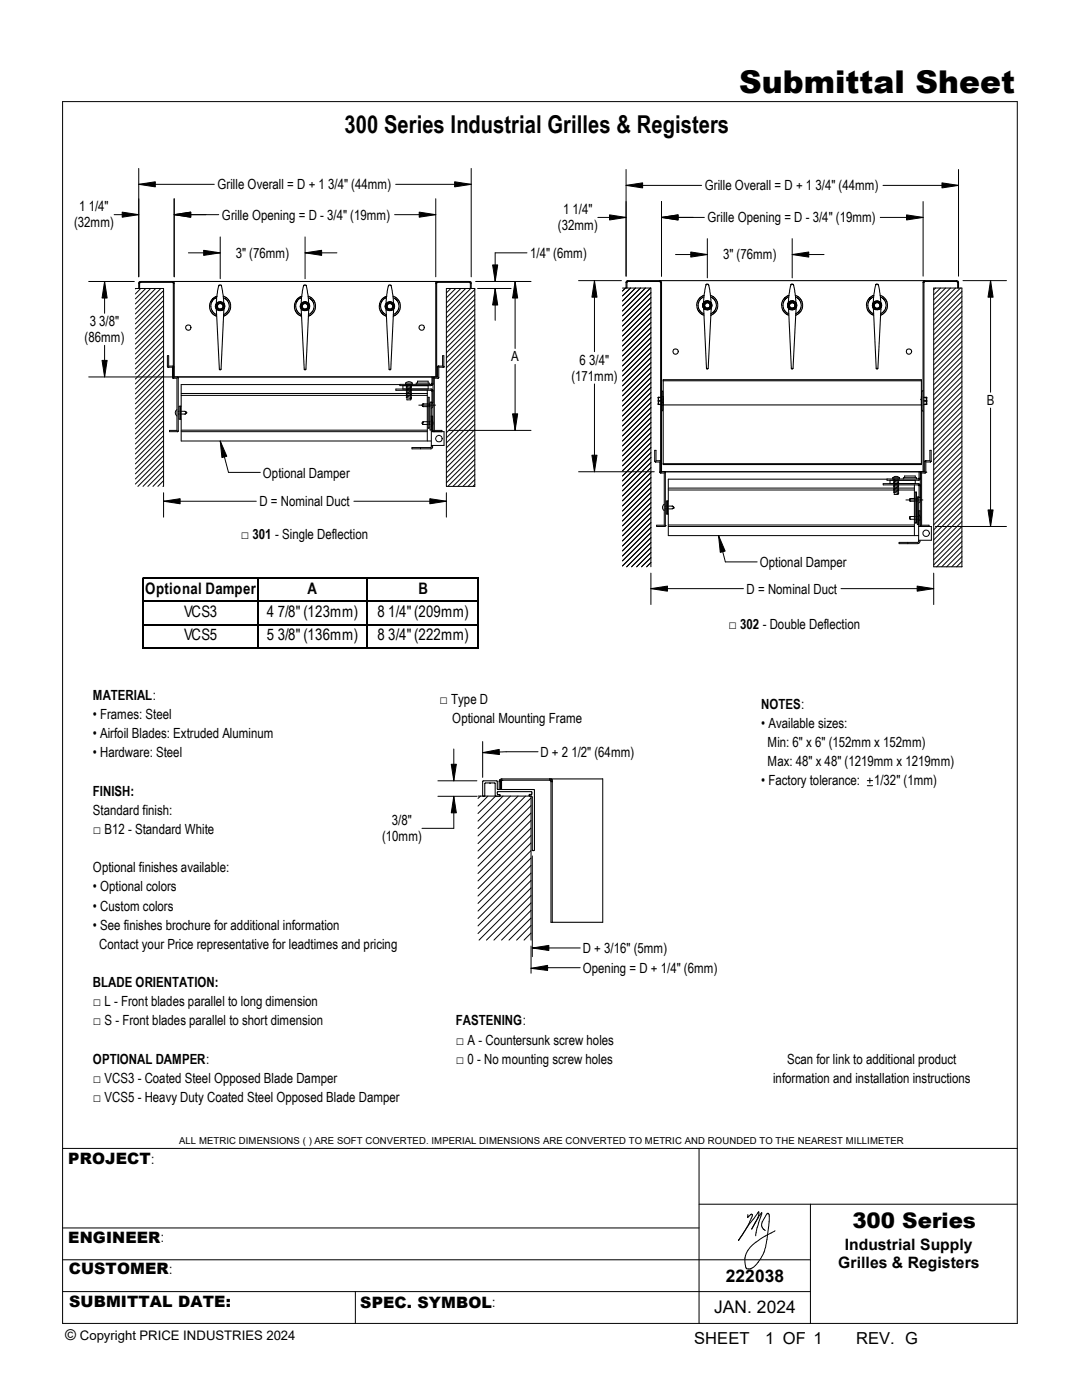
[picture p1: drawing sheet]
<svg xmlns="http://www.w3.org/2000/svg" width="216mm" height="279mm" viewBox="0 0 216 279" stroke-linecap="round" stroke-linejoin="round" font-family="sans-serif">
<g fill="none" stroke="#000" stroke-width=".2">
<path d="M12.5 20.3h190.5v243.8h-190.5zM27.7 36.8l3.3-.5v1zM27.7 36.8h15.1M27.7 33.6v21.6M34.8 39.7v15.5M79 36.8h15M87 39.7v15.5M90.7 36.3l3.3 .5-3.3 .5zM94 33.6v21.6M124.9 37l3.3-.5v1zM124.9 33.8v21.3M124.9 37h15.1"/>
<path d="M176.2 37h15.1M188 36.5l3.3 .5-3.3 .5zM191.3 33.8v21.3M17.7 56.2h9.1M20.9 56.2l.5 3.3h-1zM20.9 56.2v6.3M22.8 42.8h4.9M24.4 42.3l3.3 .5-3.3 .5zM27 57.6h5.6v39.5M27.1 57.6l-.1 .1M28.1 57.6l-1.1 1.1M29.1 57.6l-2.1 2"/>
<path d="M30.1 57.6l-3.1 3.1M31.1 57.6l-4.1 4.1M32.1 57.6l-5.1 5.1M32.6 58l-5.6 5.7M32.6 59l-5.6 5.6M32.6 60l-5.6 5.7M34.8 42.8l3.3-.5v1zM34.8 42.8h8.8M37.6 50.5h6.3M40.6 50l3.3 .5-3.3 .5zM43.9 47.3v8.3M60.9 50.5l3.3-.5v1z"/>
<path d="M60.9 47.3v8.3M60.9 50.5h6.3M78.7 42.8h8.3M83.7 42.3l3.3 .5-3.3 .5zM89.1 57.6h5.6v39.5h-5.6zM90 57.6l-.9 .9M90.9 57.6l-1.8 1.8M91.9 57.6l-2.8 2.9M92.9 57.6l-3.8 3.8M93.9 57.6l-4.8 4.8M94.7 57.8l-5.6 5.6M94.7 58.8l-5.6 5.6"/>
<path d="M94.7 59.8l-5.6 5.6M95 56.2h11M95.3 57.6h6.7M98.3 52.9h1l-.5 3.3zM98.8 57.6l.5 3.3h-1zM98.8 57.6v6.3M102.8 56.2l.5 3.3h-1zM102.8 56.2v13.4M105.2 50.5h-6.4v5.7M115.4 56h8.6M118.6 56l.5 3.3h-1zM118.6 56v14.2"/>
<path d="M119.3 43.4h5.6M121.6 42.9l3.3 .5-3.3 .5zM124.2 57.5h5.7v55.6M124.8 57.5l-.6 .6M125.8 57.5l-1.6 1.6M126.8 57.5l-2.6 2.6M127.8 57.5l-3.6 3.5M128.8 57.5l-4.6 4.6M129.8 57.5l-5.6 5.5M129.9 58.4l-5.7 5.7M129.9 59.4l-5.7 5.7M132 43.4l3.3-.5v1z"/>
<path d="M132 40.2v14.9M132 43.4h8.5M134.8 50.8h6.3M137.8 50.3l3.3 .5-3.3 .5zM141.1 47.6v7.9M158.1 50.8l3.3-.5v1zM158.1 47.6v7.9M158.1 50.8h6.3M175.6 43.4h8.6M180.9 42.9l3.3 .5-3.3 .5zM184.2 40.2v14.9M186.3 57.5h5.6v55.6h-5.6z"/>
<path d="M186.7 57.5l-.4 .3M187.7 57.5l-1.4 1.3M188.7 57.5l-2.4 2.3M189.7 57.5l-3.4 3.3M190.7 57.5l-4.4 4.3M191.6 57.5l-5.3 5.3M191.9 58.2l-5.6 5.6M191.9 59.2l-5.6 5.6M192.2 56h8.6M197.7 56l.5 3.3h-1.1zM197.7 56v22.3M17.7 75.2h16.6"/>
<path d="M20.4 71.9h1l-.5 3.3zM20.9 68.9v6.3M32.6 61l-5.6 5.6M32.6 62l-5.6 5.6M32.6 63l-5.6 5.7M32.6 64l-5.6 5.6M32.6 65l-5.6 5.7M32.6 66l-5.6 5.6M32.6 67l-5.6 5.6M32.6 68l-5.6 5.6M32.6 69l-5.6 5.6M32.6 70l-5.6 5.6"/>
<path d="M32.6 71l-5.6 5.6M32.6 72l-5.6 5.6M32.6 73l-5.6 5.6M32.6 74l-5.6 5.6M32.6 75l-5.6 5.6M32.6 76l-5.6 5.6M32.6 77l-5.6 5.6M32.6 78l-5.6 5.6M32.6 79l-5.6 5.6M32.6 80l-5.6 5.6M33.4 73.1v-2.1h.3v2.1h.9M33.4 73.1v.1"/>
<path d="M33.4 73.2h.1M33.5 73.2v.1M33.5 73.3h.1M34.5 75.4h.1M34.6 73.2l.1 2h.6l.3 .2-.1 10.7h-1.7v-.2h1.5v-10.4l-.8-.1-.1-2.1h-.9M34.6 73.1v.1M35.6 75.2h50.8v10.7l.1 .2M36.2 78.9h49.1M36.2 78.5h49.1M79.8 76.8h-43.6v11.2h49.9M80.4 77v.6M80.9 76.5a.87 .87 0 0 1 1.4 0"/>
<path d="M80.9 76.5h1.4M80.9 76.5v.2M81.2 77.9h-.1l1 .3h-.1M81.2 77.7h-.1l1 .2h-.1M81.2 77.4h-.1l1 .3h-.1M81.2 79h-.1l1 .3h-.1M81.2 78.8h-.1l1 .2h-.1M81.2 78.5h-.1l1 .3h-.1M81.2 78.2h-.1l1 .3h-.1M81.2 79.3h-.1l1 .3h-.1M81.2 77.1h-.1l1 .3h-.1M81.2 76.8h-.1l1 .3h-.1"/>
<path d="M81.2 76.7v3.1h.8v-3.1M82.3 76.5v.2M83.1 76.7v-.2h2.5v.2M83.3 76.5v-.4h2.1v.4M85.3 77.9v10.1M85.4 77v.6M85.4 79.3h.2v6.1h-.2zM86 77.9h.1M86 77.9h-7v-.3h7.1l.3 .3M86 77.9l.1 .1M86.1 78h.1M86.1 78l.1 2.4h.2"/>
<path d="M86.2 75.2v1.3l-.2 .2h-6.2v.3h6.2l.4-.3M86.5 75.3h.1M87.4 73.1h.1M87.4 73.1h.9v-2.1h.3v2.2l-1.1 .1v2.1v.1h-.8v10.4h1.5v.2M87.4 73.1l-.1 .1v2h-.6l-.3 .3M88.5 73.2h.1M94.7 60.8l-5.6 5.6M94.7 61.8l-5.6 5.6M94.7 62.8l-5.6 5.6M94.7 63.8l-5.6 5.6M94.7 64.8l-5.6 5.6M94.7 65.8l-5.6 5.6"/>
<path d="M94.7 66.8l-5.6 5.6M94.7 67.8l-5.6 5.6M94.7 68.7l-5.6 5.7M94.7 69.8l-5.6 5.6M94.7 70.7l-5.6 5.7M94.7 71.8l-5.6 5.6M94.7 72.8l-5.6 5.6M94.7 73.7l-5.6 5.7M94.7 74.8l-5.6 5.6M94.7 75.7l-5.6 5.7M94.7 76.8l-5.6 5.6M94.7 77.7l-5.6 5.7"/>
<path d="M94.7 78.7l-5.6 5.7M94.7 79.8l-5.6 5.6M102.8 72.7v13.2M118.6 76.6v17.5M129.9 60.4l-5.7 5.6M129.9 61.4l-5.7 5.7M129.9 62.4l-5.7 5.6M129.9 63.4l-5.7 5.6M129.9 64.4l-5.7 5.6M129.9 65.4l-5.7 5.6M129.9 66.4l-5.7 5.6M129.9 67.4l-5.7 5.6"/>
<path d="M129.9 68.4l-5.7 5.6M129.9 69.4l-5.7 5.6M129.9 70.4l-5.7 5.6M129.9 71.4l-5.7 5.6M129.9 72.4l-5.7 5.6M129.9 73.4l-5.7 5.6M129.9 74.4l-5.7 5.6M129.9 75.4l-5.7 5.6M129.9 76.4l-5.7 5.6M129.9 77.3l-5.7 5.7M129.9 78.4l-5.7 5.6M129.9 79.4l-5.7 5.6"/>
<path d="M191.9 60.2l-5.6 5.6M191.9 61.2l-5.6 5.6M191.9 62.2l-5.6 5.6M191.9 63.2l-5.6 5.6M191.9 64.2l-5.6 5.6M191.9 65.2l-5.6 5.6M191.9 66.2l-5.6 5.6M191.9 67.1l-5.6 5.7M191.9 68.2l-5.6 5.6M191.9 69.2l-5.6 5.6M191.9 70.1l-5.6 5.7M191.9 71.2l-5.6 5.6"/>
<path d="M191.9 72.1l-5.6 5.7M191.9 73.2l-5.6 5.6M191.9 74.1l-5.6 5.7M191.9 75.1l-5.6 5.7M191.9 76.2l-5.6 5.6M191.9 77.1l-5.6 5.7M191.9 78.1l-5.6 5.7M191.9 79.1l-5.6 5.7M32.6 98.3v4.9M32.6 80.9l-5.6 5.7M32.6 82l-5.6 5.6M32.6 83l-5.6 5.6"/>
<path d="M32.6 83.9l-5.6 5.7M32.6 85l-5.6 5.6M32.6 85.9l-5.6 5.7M32.6 87l-5.6 5.6M32.6 87.9l-5.6 5.7M32.6 88.9l-5.6 5.7M32.6 90l-5.6 5.6M32.6 90.9l-5.6 5.7M32.6 91.9l-5.1 5.2M32.6 92.9l-4.1 4.2M32.6 93.9l-3.1 3.2M32.6 94.9l-2.1 2.2"/>
<path d="M32.6 95.9l-1.1 1.2M32.6 96.9l-.1 .2M35.3 81.7a.76 .76 0 0 0 0 1.3M35.6 82.6h.1M35.6 82.1h.1M36 82.1h.9l.2 .1v.3l-.1 .1h-1M36 81.1v2.6M36.2 81.1h-.5v2.6h.5M36.2 85.9h49.1M36.2 86.1h49.1M37.1 82.4h.1M43.9 88l1.4 3.1-1 .2z"/>
<path d="M43.9 88l1.7 6.3h6.3M83.6 80.9h3.3M83.9 89.3v.3M84.2 84.5h.1M84.2 80.9h.1M84.3 84.3h.1M84.4 80.6h.1M85.4 84.2h-.9l-.3 .2 .2 .3h1M85.4 80.6h-1l-.2 .2 .3 .4h.9M85.6 84.7h.2M85.6 84.2h.2M85.6 80.6h.2"/>
<path d="M85.6 81.2h.2M85.8 99.5l3.3 .5-3.3 .5zM86.1 83.8a.76 .76 0 0 1 0 1.3M86.1 80.2a.76 .76 0 0 1 0 1.3M86.1 85.8h-.3v-5.5h.3v9h-3.9v.3h3.7a.46 .46 0 0 0 .4-.7M86.1 86.1h2.5v2.8h-2.5M86.1 83.1h.2v3M86.5 86.1h.1M89.1 98.3v4.9M89.5 85.9h16.5M94.7 80.7l-5.6 5.7M94.7 81.7l-5.6 5.7"/>
<path d="M94.7 82.7l-5.6 5.7M94.7 83.7l-5.6 5.7M94.7 84.7l-5.6 5.7M94.7 85.7l-5.6 5.7M94.7 86.7l-5.6 5.7M94.7 87.7l-5.6 5.6M94.7 88.7l-5.6 5.7M94.7 89.7l-5.6 5.7M94.7 90.7l-5.6 5.7M94.7 91.7l-5.3 5.4M94.7 92.7l-4.3 4.4M94.7 93.7l-3.3 3.4"/>
<path d="M94.7 94.7l-2.3 2.4M94.7 95.7l-1.3 1.4M94.7 96.7l-.3 .4M102.3 82.6h1l-.5 3.3zM115.4 94.1h15.2M118.1 90.8h1l-.5 3.3zM129.9 80.3l-5.7 5.7M129.9 81.4l-5.7 5.6M129.9 82.3l-5.7 5.7M129.9 83.4l-5.7 5.6M129.9 84.3l-5.7 5.7M129.9 85.3l-5.7 5.7"/>
<path d="M129.9 86.4l-5.7 5.6M129.9 87.3l-5.7 5.7M129.9 88.3l-5.7 5.7M129.9 89.3l-5.7 5.7M129.9 90.3l-5.7 5.7M129.9 91.3l-5.7 5.7M129.9 92.3l-5.7 5.7M129.9 93.3l-5.7 5.7M129.9 94.3l-5.7 5.6M129.9 95.3l-5.7 5.7M129.9 96.3l-5.7 5.7M129.9 97.3l-5.7 5.7"/>
<path d="M129.9 98.3l-5.7 5.7M129.9 99.3l-5.7 5.6M130.6 92.1v-2.2h.3v2h.9l.1 .2v2l.8 .1M130.7 92.1h.1M130.7 92.2h.1M130.7 92.2h1v2M131.7 94.2h.1M131.7 94.2v.2h.8v10.4h-1.5v.3l1.7-.1M131.8 94.4h.1M132.7 94.2h.1M132.7 94.2v10.8M132.8 94.1h50.8v10.8"/>
<path d="M133.2 100v2.6M133.3 100h-.3v2.6h.3M133.3 97.8h49.2M133.3 97.4h49.2M177 95.6h-43.7v11.3h50M177.6 95.8v.7M178.1 95.3a1.03 1.03 0 0 1 1.4 0M178.1 95.3h1.4M178.1 95.3v.3M178.3 97.4l1 .3h-.1M178.4 98.2h-.1l1 .3h-.1M178.4 98h-.1l1 .2h-.1"/>
<path d="M178.4 96.6h-.1l1 .3h-.1M178.4 96.3h-.1l1 .3h-.1M178.4 95.8h-.1l1 .2h-.1M178.4 97.7h-.1l1 .3h-.1M178.4 97.1h-.1l1 .3M178.4 96.9h-.1l1 .2h-.1M178.4 96h-.1l1 .3h-.1M178.4 95.6v3.1h.8v-3.1M179.5 95.3v.3M180.3 95.6v-.3h2.6v.3M180.5 95.3v-.3h2.1v.3M180.8 99.8h3.3"/>
<path d="M181.5 99.8h.1M181.5 99.6h.1M181.5 99.9h.1M181.6 100h.1M181.6 99.5l-.1 .4 .2 .1h.9M181.6 99.5h.1M182.5 96.8v10.1M182.6 99.5h-.9M182.6 95.8v.7M182.6 98.2h.3v6.2h-.3zM182.9 99.5h.1M183.3 96.8h.1"/>
<path d="M183.3 95.5h.1M183.3 99.1a.76 .76 0 0 1 0 1.3M183.3 95.5l-6.3 .1v.2h6.3l.3-.3M183.4 96.9h.1M183.4 94.1l-.1 1.4M183.4 96.9v2.4h.2M183.6 96.9l-.4-.4h-7v.3h7l.2 .1M183.7 94.2h.1M184.5 92.1h.1M184.5 92.1l.2-.2h.8v-2h.3v2.2l-.1 .1h-1v2.2h-.8v10.4h1.5v.3M184.5 92.1v2h-.7l-.2 .2M184.6 92h.1"/>
<path d="M184.6 94.4h.1M184.7 94.2h.1M184.7 94.3h.1M191.9 80.1l-5.6 5.7M191.9 81.1l-5.6 5.7M191.9 82.1l-5.6 5.7M191.9 83.1l-5.6 5.7M191.9 84.1l-5.6 5.6M191.9 85.1l-5.6 5.7M191.9 86.1l-5.6 5.7M191.9 87.1l-5.6 5.7M191.9 88.1l-5.6 5.7"/>
<path d="M191.9 89.1l-5.6 5.6M191.9 90.1l-5.6 5.7M191.9 91.1l-5.6 5.6M191.9 92.1l-5.6 5.6M191.9 93.1l-5.6 5.7M191.9 94.1l-5.6 5.6M191.9 95.1l-5.6 5.7M191.9 96.1l-5.6 5.6M191.9 97.1l-5.6 5.6M191.9 98.1l-5.6 5.6M191.9 99.1l-5.6 5.6M197.7 81.4v23.7"/>
<path d="M28.4 115.3v14.1M28.6 115.3h67M28.6 119.9h67M32.6 100l3.3-.5v1zM32.6 100h18.5M51.3 115.5v13.9M70.6 100h18.5M73.2 115.5v13.9M95.3 115.5v13.9M129.9 117.5l3.3-.5v1zM129.9 114.4v6.3M129.9 100.3l-5.7 5.7"/>
<path d="M129.9 101.3l-5.7 5.6M129.9 102.3l-5.7 5.7M129.9 103.3l-5.7 5.7M129.9 104.3l-5.7 5.6M129.9 105.3l-5.7 5.7M129.9 106.3l-5.7 5.6M129.9 107.3l-5.7 5.6M129.9 108.3l-4.8 4.8M129.9 109.3l-3.9 3.8M129.9 110.3l-2.9 2.8M129.9 111.3l-1.9 1.8M129.9 112.3l-.9 .8"/>
<path d="M129.9 117.5h18.4M132.5 100.6a.76 .76 0 0 0 0 1.3M132.7 105h.1M132.8 104.9h.1M132.8 101.6h.2M132.8 101h.2M133.2 101h1l.2 .2v.2l-.3 .2h-.9M133.3 104.8h49.2M133.3 105.1h49.2M134.2 101h.1M134.3 101.4h.1M134.3 101.1h.1"/>
<path d="M134.4 101.3h.1M143.4 106.9l1.3 3.1-1 .2zM143.4 106.9l1.3 5.2h6.4M167.8 117.5h18.5M181.1 108.2v.3M181.5 103.3h.1M181.5 103.2h.1M181.6 103.1h.1M181.6 103.6h1M181.7 103.6h.1M182.6 103.1h-.9l-.2 .2 .1 .3M182.9 100h.1"/>
<path d="M182.9 103.6h.1M182.9 103.1h.1M183 117l3.3 .5-3.3 .5zM183.3 102.7a.76 .76 0 0 1 0 1.3M183.3 104.7h-.3v-5.5h.3v8.9l-.1 .1h-3.8v.3h3.7l.3-.1 .2-.6M183.3 101.9h.3v3.2M183.3 105.1h2.5v2.7h-2.5M183.6 104.9h.1M183.6 104.9l.2 .2M183.7 104.9v.1M183.7 105h.1M183.8 105h.1"/>
<path d="M186.3 114.4v6.3M186.6 105.1h14.2M191.9 100.1l-5.6 5.6M191.9 101.1l-5.6 5.6M191.9 102.1l-5.6 5.6M191.9 103.1l-5.6 5.6M191.9 104.1l-5.6 5.6M191.9 105.1l-5.6 5.6M191.9 106.1l-5.6 5.6M191.9 107.1l-5.6 5.6M191.9 108.1l-5 5M191.9 109.1l-4 4"/>
<path d="M191.9 110.1l-3 3M191.9 111.1l-2 2M191.9 112.1l-1 1M191.9 113.1h.1M197.1 101.8h1.1l-.5 3.3zM28.6 124.5h67M28.6 129.2h67M87.4 155.8h7.8M87.4 158.9h7.8M90 152.5h1.1l-.5 3.3zM90.6 158.9l.5 3.3h-1.1zM90.6 158.9v6.4h-6.4"/>
<path d="M90.6 149.5v6.3M95.4 158.9h10.6v28.7M95.9 158.9l-.5 .4M96.3 150.2l3.3-.6 .1 1zM96.3 148v7.2M97.4 158.9l-2 2M98.9 158.9l-3.5 3.4M100.4 158.9l-5 5M101.9 158.9l-6.5 6.5M103.4 158.9l-8 7.9M104.9 158.9l-9.5 9.5M106 159.3l-10.6 10.5"/>
<path d="M107.4 150l-11.1 .2M120.3 155.4v28.7M173.1 156.8h1M173.1 155.8h1M173.6 155.3v1M106 160.8l-10.6 10.5M106 162.3l-10.6 10.5M106 163.7l-10.6 10.6M106 165.3l-10.6 10.5M106 166.8l-10.6 10.5M106 168.2l-10.6 10.6M106 169.8l-10.6 10.5"/>
<path d="M106 171.2l-10.6 10.6M106 172.7l-10.6 10.6M106 174.2l-10.6 10.6M106 175.7l-10.6 10.6M106 177.2l-10.4 10.4M106 178.7l-8.9 8.9M106.2 170.8v20.1M106 193.3l3.3-.6v1zM106 188.8v5.4M106 180.2l-7.4 7.4M106 181.7l-5.9 5.9M106 183.2l-4.4 4.4"/>
<path d="M106 184.7l-2.9 2.9M106 186.2l-1.4 1.4M106.2 189.2l3.3-.5v1zM106.2 189.2h9.6M115.8 193.1l-9.8 .2M12.5 229.2h190.5M139.5 229.2v34.9M12.5 257.8h149.2M12.5 251.4h149.2M12.5 245.1h127M70.9 257.8v6.3M139.5 240.3h63.5"/>
<path d="M149.2 242.4v.6l.2-.2a.56 .56 0 0 1 .7-.4l-.1 .6a19.6 19.6 0 0 1-2.6 4.5l1.7-2.6 2.3-3-.1 1.1-1.3 2.3 1.3-2.4 .7-.9-1 3.3-.2 1.3M152.7 245.6l-.6-.7-.1-.7 .8-1.6a.4 .4 0 0 1 .6-.4l.1 .2v1.2l-.5 3.8a8 8 0 0 1-2.9 5.7l-.5 .1h-.6l-.3-1v-1.5l.8-1.5a15.3 15.3 0 0 1 5.1-3.6M161.7 240.3v23.8"/>
<circle cx="87.6" cy="87.6" r=".65"/>
<circle cx="184.8" cy="106.4" r=".65"/>
</g>
<g fill="none" stroke="#000" stroke-width=".21">
<path d="M27.7 56.5h.2M27.7 56.5v1.1h.2v-1.1M27.8 56.3l-.1 .2M27.8 56.3l.1 .1M27.9 56.4v.1M28.1 56.3l-.2 .1M28.1 56.2l-.3 .1M28.1 56.3h6.3M28.1 56.2h65.6M28.1 56.2v.1M34.4 56.3l.1 .1M34.5 56.4l.1 .1"/>
<path d="M34.6 56.5h.2M34.6 56.5v18.7h52.5v-18.7M34.7 56.3l-.3-.1v.1M34.7 56.3l.1 .2M34.7 56.3l-.2 .1M34.8 56.5v18.7M43.2 59.4l-.6 .4-.5 .9v.6l.2 .7 .5 .6 .4 .2M43.3 59.1l-.3 .1-.7 .6-.5 1.1v.6l.3 .7 .5 .6 .6 .3M44.2 57.1l-.2-.2-.4 .1-.4 2.4v1.3M44.2 57.1l.5 3.6M44.6 59.1l.9 .5 .5 1.2v.8l-.3 .6-.3 .5-.8 .4M44.6 59.4l.8 .6 .4 1-.3 1.1-.9 .7"/>
<path d="M60.2 59.4l-.7 .4-.5 .9v.6l.2 .7 .5 .6 .5 .2M60.2 59.1l-.3 .1-.7 .6-.4 1.1v.6l.2 .7 .5 .6 .7 .3M61.1 57.1l-.2-.2-.3 .1-.4 2.4-.1 1.3M61.1 57.1l.5 3.6M61.5 59.1l.9 .5 .5 1.2v.8l-.2 .6-.4 .5-.7 .4M61.6 59.4l.7 .6 .4 1-.3 1.1-.8 .7M77.1 59.4l-.6 .4-.6 .9v.6l.3 .7 .4 .6 .5 .2M77.2 59.1l-.4 .1-.6 .6-.5 1.1v.6l.2 .7 .6 .6 .6 .3M78.1 57.1l-.2-.2-.4 .1-.4 2.4-.1 1.3M78.1 57.1l.4 3.6M78.4 59.1l.9 .5 .6 1.2-.1 .8-.2 .6-.4 .5-.7 .4M78.5 59.4l.7 .6 .4 1-.3 1.1-.8 .7"/>
<path d="M87 56.5h.1M87 56.5v18.7M87.1 56.3l.2-.1v.1M87.1 56.3l-.1 .2M87.1 56.3l.1 .1M87.2 56.4l-.1 .1M87.3 56.3l-.1 .1M87.3 56.3h6.4M93.7 56.3l.1 .1M93.7 56.2l.2 .1M93.7 56.2v.1M93.8 56.4l.1 .1"/>
<path d="M93.9 56.5h.1M93.9 56.5v1.1h.1v-1.1M93.9 56.3l.1 .2M93.9 56.3l-.1 .1M124.9 56.4h.2M124.9 56.4v1h.2v-1M125 56.1l-.1 .3M125 56.1l.1 .2M125.1 56.3v.1M125.3 56.2l-.2 .1M125.3 56l-.3 .1M125.3 56v.2"/>
<path d="M125.3 56h65.6M125.3 56.2h6.3M131.6 56.2l.1 .1M131.7 56.3l.1 .1M131.8 56.4h.2M131.8 56.4v37.7h52.6v-37.7M131.9 56.1l-.3-.1v.2M131.9 56.1l.1 .3M131.9 56.1l-.2 .2M132 56.4v37.7M140.5 59.3l-.8 .5-.3 .6-.1 .6M140.5 59l-.7 .3-.4 .5-.4 1.2"/>
<path d="M140.8 56.9l.4-.2 .2 .2M140.9 56.9l-.4 1.9-.1 1.7M141.4 56.9l.3 1.7 .2 1.9M141.8 58.9l.9 .6 .5 1.1v.9l-.3 .6-.3 .4-.8 .4M141.8 59.3l.8 .5 .4 1-.3 1.1-.9 .7M157.4 59.3l-.8 .5-.3 .6v.6M157.4 59l-.7 .3-.4 .5-.3 1.2M157.8 56.9l.3-.2 .3 .2M157.8 56.9l-.4 1.9-.1 1.7M158.3 56.9l.3 1.1 .2 2.5M158.7 58.9l.9 .6 .5 1.1v.9l-.2 .6-.4 .4-.8 .4M158.7 59.3l.8 .5 .4 1-.3 1.1-.9 .7"/>
<path d="M174.3 59.3l-.8 .5-.3 .6v.6M174.4 59l-.7 .3-.5 .5-.3 1.2M174.7 56.9l.3-.2 .3 .2M174.8 56.9l-.4 1.9-.2 1.7M175.3 56.9l.3 1.7 .2 1.9M175.6 58.9l.9 .6 .6 1.1-.1 .9-.2 .6-.4 .4-.7 .4M175.7 59.3l.7 .5 .4 1-.3 1.1-.8 .7M184.2 56.4h.2M184.2 56.4v37.7M184.3 56.1l.2-.1v.2M184.3 56.1l-.1 .3M184.3 56.1l.1 .2"/>
<path d="M184.4 56.3v.1M184.5 56.2l-.1 .1M184.5 56.2h6.4M190.9 56.2l.1 .1M190.9 56l.2 .1M190.9 56v.2M191 56.3l.1 .1M191.1 56.4h.2M191.1 56.4v1h.2v-1M191.1 56.1l.2 .3M191.1 56.1l-.1 .2M43.1 61.1h.1"/>
<path d="M43.1 61.1v.1M43.1 61.2l.1 .1M43.2 60.6h-.1a.89 .89 0 0 0 .1 1.1M43.2 61.1l-.1 .1M43.2 61.6l.6 12.1 .1 .1 .2-.1 .6-12.1M43.2 61.1l.1 .2M43.2 61h.1M43.2 61.3l.2 .4M43.2 61l-.1 .1M43.3 61.3l.2 .3M43.3 61.3h-.1M43.3 61v.3"/>
<path d="M43.3 61l-.1 .1M43.4 60.6l-.2 .4M43.4 60.6h.1M43.4 61.7l.1 .1M43.5 60.6l-.2 .4M43.5 61.6l-.1 .1M43.5 61.6l.2 .2M43.5 61.6l.1 .2M43.5 60.5h.1M43.5 61.8h.1M43.5 60.5l-.1 .1M43.6 61.8h-.1"/>
<path d="M43.6 60.4v.1M43.6 60.4l-.1 .1M43.6 61.8h.1M43.6 60.5l-.1 .1M43.6 60.4h.1M43.6 60.5h.1M43.7 60.4v.1M43.7 61.8h.1M43.7 60.4h.5M43.7 60.5h.5M43.7 61.8h.5M43.7 60.5l-.2 .1"/>
<path d="M43.9 60.3l.5 .1 .3 .7-.1 .5-.7 .3-.4-.1-.4-.7 .1-.4 .3-.3 .4-.1M43.9 60.2l-.5 .2-.4 .7 .2 .5 .7 .4 .5-.2 .4-.7-.2-.6-.7-.3M44.2 61.8h.1M44.2 60.4v.1M44.2 60.5l.2 .1M44.2 60.4h.1M44.2 60.5h.1M44.3 61.8h.1M44.3 60.5l.1 .1M44.3 60.4v.1M44.3 60.4l.1 .1M44.4 61.6v.1"/>
<path d="M44.4 61.8h-.1M44.4 60.5h-.1M44.4 60.6l.2 .4M44.4 61.6l-.2 .2M44.4 61.6l-.1 .2M44.4 60.5v.1M44.4 60.6h.1M44.4 60.6l.3 .4M44.4 61.7v.1M44.6 61v.3M44.6 61.3l-.3 .3M44.6 61.3h.1"/>
<path d="M44.6 61l.1 .1M44.7 61.3l-.3 .4M44.7 61h-.1M44.7 61.1v.1M44.7 61.1l-.1 .2M44.7 61v.1M44.7 60.6l.2 .6-.2 .5M44.7 61.1h.1M44.7 61.2v.1M60.1 61.1v.1M60.1 61.1h.1M60.1 61.2l.1 .1"/>
<path d="M60.1 60.6a.89 .89 0 0 0 0 1.1M60.1 61.6l.6 12.1 .2 .1 .1-.1 .6-12.1M60.1 61.1l.1 .2M60.2 61h.1M60.2 61.3l.2 .4M60.2 61l-.1 .1M60.2 61.3l.2 .3M60.2 61.3h.1M60.2 61v.3M60.4 60.6l-.2 .4M60.4 60.6h.1M60.4 61.7l.1 .1"/>
<path d="M60.4 61.6v.1M60.4 61.6l.3 .2M60.4 61.6l.1 .2M60.5 60.5h.1M60.5 61.8h.1M60.5 60.5l-.1 .1M60.5 60.4v.1M60.5 61.8h.2M60.5 60.4h.2M60.5 60.5h.2M60.7 60.4v.1M60.7 61.8h.1"/>
<path d="M60.7 60.4h.4M60.7 60.5h.4M60.7 61.8h.4M60.7 60.5l-.3 .1M60.8 60.3l.5 .1 .4 .7-.1 .5-.7 .3-.5-.1-.4-.7 .2-.4 .2-.3 .5-.1M60.9 60.2l-.6 .2-.4 .7 .2 .5 .7 .4 .6-.2 .4-.7-.3-.6-.6-.3M61.1 61.8h.1M61.1 60.4v.1M61.1 60.5l.2 .1M61.1 61.8h.2M61.1 60.4h.2M61.1 60.5h.1"/>
<path d="M61.2 61.8h.1M61.2 60.5l.1 .1M61.3 60.4l-.1 .1M61.3 60.4v.1M61.3 61.6l.1 .1M61.3 61.8h.1M61.3 60.5h-.1M61.3 60.6l.2 .4M61.3 61.6l-.2 .2M61.3 61.6l-.1 .2M61.3 60.5l.1 .1M61.4 60.6h-.1"/>
<path d="M61.4 60.6l.2 .4M61.4 61.7l-.1 .1M61.5 61v.3M61.5 61.3l-.2 .3M61.5 61.3h.1M61.5 61l.1 .1M61.6 61.3l-.2 .4M61.6 61h-.1M61.6 61.1l.1 .1M61.6 61.1l-.1 .2M61.6 61l.1 .1M61.6 60.6l.2 .6-.2 .5"/>
<path d="M61.7 61.1h-.1M61.7 61.2l-.1 .1M61.7 61.1v.1M77 61.1h.1M77 61.1v.1M77 61.2l.1 .1M77 60.6a.89 .89 0 0 0 0 1.1M77 61.6l.6 12.1 .2 .1 .2-.1 .6-12.1M77 61.1l.1 .2M77.1 61h.1M77.1 61.3l.2 .4M77.1 61l-.1 .1"/>
<path d="M77.1 61.3l.2 .3M77.1 61.3h.1M77.1 61v.3M77.3 60.6l-.2 .4M77.3 60.6h.1M77.3 61.6h.1M77.3 61.7l.1 .1M77.3 61.6l.3 .2M77.3 61.6l.1 .2M77.4 60.5h.1M77.4 61.8h.1M77.4 60.5l-.1 .1"/>
<path d="M77.4 60.4v.1M77.4 61.8h.2M77.4 60.4h.2M77.4 60.5h.2M77.6 60.4v.1M77.6 61.8h.1M77.6 60.4h.4M77.6 60.5h.4M77.6 61.8h.4M77.6 60.5l-.3 .1M77.8 60.3l.4 .1 .4 .7-.1 .5-.7 .3-.5-.1-.3-.7 .1-.4 .2-.3 .5-.1M77.8 60.2l-.5 .2-.4 .7 .1 .5 .8 .4 .5-.2 .4-.7-.3-.6-.6-.3"/>
<path d="M78 61.8h.1M78 60.4v.1M78 60.5l.2 .1M78 61.8h.2M78 60.4h.2M78 60.5h.1M78.1 61.8h.1M78.1 60.5l.1 .1M78.2 60.4l-.1 .1M78.2 60.4v.1M78.2 61.6l.1 .1M78.2 61.8h.1"/>
<path d="M78.2 60.5h-.1M78.2 60.6l.2 .4M78.2 61.6l-.2 .2M78.2 61.6l-.1 .2M78.2 60.5l.1 .1M78.3 60.6h-.1M78.3 60.6l.2 .4M78.3 61.7l-.1 .1M78.4 61v.3M78.4 61.3l-.2 .3M78.4 61.3h.1M78.4 61l.1 .1"/>
<path d="M78.5 61.3l-.2 .4M78.5 61h-.1M78.5 61.1l.1 .1M78.5 61.1l-.1 .2M78.5 61l.1 .1M78.6 60.6l.1 .6-.2 .5M78.6 61.1h-.1M78.6 61.2l-.1 .1M78.6 61.1v.1M131.4 79.4v1.2M131.4 79.3h-.1M131.4 79.8v.1"/>
<path d="M131.4 79.5h.1M131.4 79.3v.1M131.4 79.3h.1M131.4 79.3h.4M131.4 79.3v1.4M131.8 80h-.4l.4 .1M132 77.9l.2 .3v3.6l-.2 .3M132.2 79.1l.1 .1M132.3 76v-.2h51.6v.2M132.3 79.7h.1M132.3 76v16.7h51.6v-16.7M132.3 76h51.6"/>
<path d="M139.1 61v.5l.3 .6 .5 .6 .6 .2M139.3 61l.1 .5 .3 .6 .8 .6M140.3 60.9l.1 .1M140.3 60.9v.1M140.3 61l.1 .1M140.4 61.4l.6 12.2 .1 .1 .2-.2 .6-12.1M140.4 60.4a.96 .96 0 0 0 0 1.2M140.4 60.8h.1M140.4 61.1l.2 .4M140.4 61h-.1M140.4 60.8l-.1 .1M140.4 61l.1 .1"/>
<path d="M140.5 61.1l.2 .4M140.5 61.1h-.1M140.5 60.8v.3M140.5 60.8l-.1 .2M140.6 60.4l-.2 .4M140.6 60.4l.1 .1M140.6 61.5l.1 .1M140.7 60.5l-.2 .3M140.7 61.5h-.1M140.7 60.3h.1M140.7 61.6l.1 .1M140.7 61.5l.2 .1"/>
<path d="M140.7 60.3l-.1 .1M140.7 61.5l.1 .1M140.8 60.2v.1M140.8 60.2l-.1 .1M140.8 61.7h.1M140.8 60.2h.1M140.8 61.6h-.1M140.8 61.6v.1M140.8 60.3l-.1 .2M140.8 61.6h.1M140.8 60.3h.1M140.9 60.2v.1"/>
<path d="M140.9 61.6v.1M140.9 60.2h.5M140.9 60.3h.5M140.9 61.6h.5M140.9 61.7h.5M140.9 60.3l-.2 .2M141.1 60.1l.5 .1 .3 .7-.1 .5-.7 .4-.4-.2-.4-.4 .1-.7 .4-.3h.3M141.1 60l-.5 .2-.4 .7 .2 .6 .7 .3 .8-.3 .1-.5-.2-.7-.7-.2M141.4 61.6v.1M141.4 60.2v.1M141.4 60.3l.2 .2M141.4 61.6h.1"/>
<path d="M141.4 61.7h.1M141.4 60.2h.1M141.4 60.3h.1M141.5 61.6v.1M141.5 60.2v.1M141.5 61.6h.1M141.5 60.2l.1 .1M141.5 60.3l.1 .2M141.6 61.6l-.1 .1M141.6 60.3h-.1M141.6 60.3v.1M141.6 61.5h.1"/>
<path d="M141.6 60.5l.2 .3M141.6 61.5l-.2 .1M141.6 61.5l-.1 .1M141.6 60.4v.1M141.6 60.4l.3 .4M141.6 61.5v.1M141.8 61.1l-.2 .4M141.8 61.1h.1M141.8 60.8v.3M141.8 60.8l.1 .2M141.9 61.1l-.3 .4M141.9 60.8h-.1"/>
<path d="M141.9 60.8v.1M141.9 60.4l.2 .6-.2 .5M141.9 61h.1M141.9 61l-.1 .1M141.9 60.9v.1M141.9 61v.1M156 61v.5l.3 .6 .5 .6 .6 .2M156.2 61l.1 .5 .3 .6 .8 .6M157.3 60.9l.1 .1M157.3 60.9v.1M157.3 61l.1 .1M157.3 61.4l.6 12.2 .2 .1 .1-.2 .6-12.1"/>
<path d="M157.4 60.4h-.1a.96 .96 0 0 0 .1 1.2M157.4 60.8h.1M157.4 61.1l.2 .4M157.4 61h-.1M157.4 60.8l-.1 .1M157.4 61v.1M157.4 61.1h.1M157.4 60.8v.3M157.4 60.8v.2M157.6 60.4l-.2 .4M157.6 60.4v.1M157.6 61.5v.1"/>
<path d="M157.6 60.5l-.2 .3M157.6 61.5h.1M157.6 60.3h.1M157.6 61.6l.1 .1M157.6 61.5l.3 .1M157.6 60.3v.1M157.6 61.5l.1 .1M157.7 60.2v.1M157.7 60.2l-.1 .1M157.7 61.7h.2M157.7 60.2h.2M157.7 61.6h-.1"/>
<path d="M157.7 61.6v.1M157.7 61.6h.2M157.7 60.3h.2M157.7 60.3l-.1 .2M157.9 60.2v.1M157.9 61.6v.1M157.9 61.6h.4M157.9 61.7h.4M157.9 60.2h.4M157.9 60.3h.4M157.9 60.3l-.3 .2M158 60.1l.5 .1 .4 .7-.2 .5-.6 .4-.5-.2-.3-.4 .1-.7 .3-.3h.4"/>
<path d="M158.1 60l-.6 .2-.4 .7 .2 .6 .8 .3 .5-.1 .4-.7-.4-.8-.5-.1M158.3 61.6v.1M158.3 60.2v.1M158.3 60.3l.2 .2M158.3 61.6h.2M158.3 61.7h.2M158.3 60.2h.2M158.3 60.3h.2M158.5 61.6v.1M158.5 60.2v.1M158.5 61.6h.1M158.5 60.3v.2"/>
<path d="M158.5 60.3h.1M158.5 60.3l.1 .1M158.5 61.5h.1M158.5 60.5l.2 .3M158.5 61.5l-.2 .1M158.5 61.5v.1M158.6 60.4l-.1 .1M158.6 60.4l.2 .4M158.6 61.5l-.1 .1M158.7 61.1l-.2 .4M158.7 61.1h.1M158.7 60.8l.1 .2"/>
<path d="M158.7 60.8v.3M158.8 61.1l-.2 .4M158.8 60.8h-.1M158.8 60.8l.1 .1M158.8 60.4l.2 .6-.2 .5M158.8 61h.1M158.8 61l-.1 .1M158.9 60.9l-.1 .1M158.9 61l-.1 .1M158.9 60.9v.1M172.9 61l.1 .5 .3 .6 .5 .6 .5 .2M173.1 61l.1 .5 .3 .6 .8 .6"/>
<path d="M174.2 60.9l.1 .1M174.2 60.9v.1M174.2 61l.1 .1M174.2 61.4l.6 12.2 .2 .1 .2-.2 .6-12.1M174.3 60.4h-.1a.96 .96 0 0 0 .1 1.2M174.3 60.8h.1M174.3 61.1l.2 .4M174.3 61h-.1M174.3 60.8l-.1 .1M174.3 61l.1 .1M174.4 61.1l.2 .4M174.4 61.1h-.1"/>
<path d="M174.4 60.8v.3M174.4 60.8l-.1 .2M174.5 60.4l-.2 .4M174.5 60.4l.1 .1M174.5 61.5l.1 .1M174.6 60.5l-.2 .3M174.6 61.5h-.1M174.6 60.3h.1M174.6 61.6v.1M174.6 61.5l.2 .1M174.6 60.3l-.1 .1M174.6 61.5l.1 .1"/>
<path d="M174.6 60.2l.1 .1M174.6 60.2v.1M174.6 61.7h.2M174.6 60.2h.2M174.7 61.6h-.1M174.7 61.6l-.1 .1M174.7 61.6h.1M174.7 60.3h.1M174.7 60.3l-.1 .2M174.8 60.2v.1M174.8 61.6v.1M174.8 60.2h.4"/>
<path d="M174.8 60.3h.4M174.8 61.6h.4M174.8 61.7h.4M174.8 60.3l-.2 .2M175 60.1l.4 .1 .4 .7-.1 .5-.7 .4-.5-.2-.3-.4 .1-.7 .3-.3h.4M175 60l-.5 .2-.4 .7 .1 .6 .8 .3 .6-.2 .3-.6-.3-.8-.6-.1M175.2 61.6v.1M175.2 60.2v.1M175.2 60.3l.3 .2M175.2 61.6h.2M175.2 61.7h.2M175.2 60.2h.2"/>
<path d="M175.2 60.3h.2M175.4 61.6v.1M175.4 60.2v.1M175.4 61.6h.1M175.4 60.3l.1 .2M175.4 60.3h.1M175.4 60.3l.1 .1M175.5 61.5h.1M175.5 60.5l.2 .3M175.5 61.5l-.3 .1M175.5 61.5l-.1 .1M175.5 60.4v.1"/>
<path d="M175.5 60.4l.2 .4M175.7 61.1l-.2 .4M175.7 61.1h.1M175.7 60.8v.3M175.7 60.8l.1 .2M175.7 60.8h.1M175.7 60.8l.1 .1M175.8 60.4l.1 .6-.2 .5M175.8 61h.1M175.8 61l-.1 .1M175.8 60.9v.1M183.7 79.7l.1 .1"/>
<path d="M183.9 79.1v.1M184.2 77.9l-.3 .3v3.6l.3 .3M184.4 80h.4M184.4 79.3h.4M184.8 80v.1M184.8 79.5v.3M184.8 79.8l.1 .1M184.8 79.5h.1M184.8 79.3l.1 .1M184.8 79.3h.1M184.8 79.3v.2M184.8 79.8v.2"/>
<path d="M184.9 79.3v.1M184.9 79.4v1.2M131.3 80.7h.1M131.4 80.7h.1M131.4 80.1v.1M131.4 80.5v.1M131.4 80.6v.1M131.4 80.7h.4M132.2 80.3h.1M132.3 80.9h-.1M132.3 80.3h.1M132.3 80.8h51.6"/>
<path d="M132.3 92.5h51.6M183.9 80.9h.1M184.4 80.7h.4M184.4 80.1h.4M184.8 80.2v.4M184.8 80.7h.1M184.8 80.1v.1M184.8 80.6v.1M184.9 80.7h.1M184.9 80.1l-.1 .1M184.9 80.5l-.1 .1M184.9 80.6l-.1 .1"/>
<path d="M28.5 115.3v14.1M28.6 115.4h66.9M51.4 115.5v13.9M73.3 115.5v13.9M95.4 115.5v13.9M28.6 120h66.9M28.6 124.7h66.9M28.6 129.3h66.9M96.4 155.9l2.7-.1 .2 1.8h7.3v12.2l-.4-.1v-10.7l-.6-.2 .1-.3h.4v-.5h-6.7l-.2 .1v.4l.1 .1h.4l.1 .3h-.9l-.1-2.6h-1.9l-.2 .1v2.5h-.3zM99.6 156h.3M99.6 156v1.6M99.7 155.6l-.1 .4"/>
<path d="M99.7 155.6l.2 .2M99.9 156v1.6M99.9 155.8v.2M100.1 155.7l-.2 .1M100.1 155.4l-.4 .2M100.1 155.4v.3M100.1 155.4h20.2M100.1 155.7h9.6M100.4 155.7l-.3 .1v1.8M109.7 155.7l.2 .1M109.9 155.8v.2M109.9 155.4l.3 .2v28.5"/>
<path d="M109.9 156v28.1h10.4M110 155.6l-.3-.2v.3M110 155.6l.2 .4h-.3M110 155.6l-.1 .2"/>
<circle cx="37.6" cy="65.4" r=".52"/>
<circle cx="43.9" cy="61.1" r=".63"/>
<circle cx="43.9" cy="61.1" r=".56"/>
<circle cx="60.9" cy="61.1" r=".63"/>
<circle cx="60.9" cy="61.1" r=".56"/>
<circle cx="77.8" cy="61.1" r=".63"/>
<circle cx="77.8" cy="61.1" r=".56"/>
<circle cx="84.1" cy="65.4" r=".52"/>
<circle cx="134.8" cy="70.2" r=".54"/>
<circle cx="141.1" cy="61" r=".62"/>
<circle cx="141.1" cy="61" r=".55"/>
<circle cx="158.1" cy="61" r=".62"/>
<circle cx="158.1" cy="61" r=".55"/>
<circle cx="175" cy="61" r=".62"/>
<circle cx="175" cy="61" r=".55"/>
<circle cx="181.4" cy="70.2" r=".54"/>
</g>
<g fill="#000">
<path d="M27.7 36.8l3.3-.5v1zM90.7 36.3l3.3 .5-3.3 .5zM124.9 37l3.3-.5v1zM188 36.5l3.3 .5-3.3 .5zM20.9 56.2l.5 3.3h-1zM24.4 42.3l3.3 .5-3.3 .5zM34.8 42.8l3.3-.5v1zM40.6 50l3.3 .5-3.3 .5zM60.9 50.5l3.3-.5v1zM83.7 42.3l3.3 .5-3.3 .5zM98.8 57.6l.5 3.3h-1zM98.3 52.9h1l-.5 3.3z"/>
<path d="M102.8 56.2l.5 3.3h-1zM118.6 56l.5 3.3h-1zM121.6 42.9l3.3 .5-3.3 .5zM132 43.4l3.3-.5v1zM137.8 50.3l3.3 .5-3.3 .5zM158.1 50.8l3.3-.5v1zM180.9 42.9l3.3 .5-3.3 .5zM197.7 56l.5 3.3h-1.1zM20.4 71.9h1l-.5 3.3zM43.9 88l1.4 3.1-1 .2zM102.3 82.6h1l-.5 3.3zM118.1 90.8h1l-.5 3.3z"/>
<path d="M32.6 100l3.3-.5v1zM85.8 99.5l3.3 .5-3.3 .5zM129.9 117.5l3.3-.5v1zM143.4 106.9l1.3 3.1-1 .2zM183 117l3.3 .5-3.3 .5zM197.1 101.8h1.1l-.5 3.3zM90.6 158.9l.5 3.3h-1.1zM90 152.5h1.1l-.5 3.3zM96.3 150.2l3.3-.6 .1 1zM106 193.3l3.3-.6v1zM106.2 189.2l3.3-.5v1z"/>
</g>
<text font-size="6.3" x="147.5" y="18.6">Submittal Sheet</text>
<text font-size="4.9" x="68.7" y="26.5">300 Series Industrial Grilles &amp; Registers</text>
<text font-size="4.3" x="170.1" y="245.1">300 Series</text>
<g font-size="3.5">
<text x="144.8" y="255.8">222038</text>
<text x="142.5" y="262">JAN. 2024</text>
</g>
<g font-size="3.3">
<text x="138.5" y="268.3">SHEET</text>
<text x="152.7" y="268.3">1 OF 1</text>
<text x="170.8" y="268.3">REV. G</text>
</g>
<g font-size="3.2">
<text x="29" y="118.5">Optional Damper</text>
<text x="61.4" y="118.5">A</text>
<text x="83.5" y="118.5">B</text>
<text x="36.7" y="123.2">VCS3</text>
<text x="53.3" y="123.2">4 7/8&quot; (123mm)</text>
<text x="75.4" y="123.2">8 1/4&quot; (209mm)</text>
<text x="36.7" y="127.8">VCS5</text>
<text x="53.3" y="127.8">5 3/8&quot; (136mm)</text>
<text x="75.4" y="127.8">8 3/4&quot; (222mm)</text>
</g>
<g font-size="3.1">
<text x="13.6" y="232.3">PROJECT</text>
<text x="13.6" y="248">ENGINEER</text>
<text x="168.6" y="249.5">Industrial Supply</text>
<text x="13.7" y="254.3">CUSTOMER</text>
<text x="167.3" y="253.1">Grilles &amp; Registers</text>
<text x="13.8" y="260.8">SUBMITTAL DATE:</text>
<text x="71.9" y="260.9">SPEC. SYMBOL</text>
</g>
<text font-size="3" x="13" y="267.4">©</text>
<g font-size="2.8">
<text x="43.4" y="37.8">Grille Overall = D + 1 3/4&quot; (44mm)</text>
<text x="140.6" y="38">Grille Overall = D + 1 3/4&quot; (44mm)</text>
<text x="14.8" y="45.4">(32mm)</text>
<text x="15.8" y="42.2">1 1/4&quot;</text>
<text x="44.3" y="43.8">Grille Opening = D - 3/4&quot; (19mm)</text>
<text x="111.3" y="45.9">(32mm)</text>
<text x="112.4" y="42.8">1 1/4&quot;</text>
<text x="141.2" y="44.3">Grille Opening = D - 3/4&quot; (19mm)</text>
<text x="47" y="51.4">3&quot; (76mm)</text>
<text x="105.8" y="51.4">1/4&quot; (6mm)</text>
<text x="144.3" y="51.8">3&quot; (76mm)</text>
<text x="17.9" y="65.1">3 3/8&quot;</text>
<text x="16.9" y="68.3">(86mm)</text>
<text x="102" y="72.1">A</text>
<text x="114" y="76">(171mm)</text>
<text x="115.7" y="72.8">6 3/4&quot;</text>
<text x="196.9" y="80.8">B</text>
<text x="52.5" y="95.3">Optional Damper</text>
<text x="51.8" y="101">D = Nominal Duct</text>
<text x="48" y="107.5">□ 301 - Single Deflection</text>
<text x="151.6" y="113.2">Optional Damper</text>
<text x="149" y="118.4">D = Nominal Duct</text>
<text x="145.3" y="125.6">□ 302 - Double Deflection</text>
<text x="18.5" y="139.7">MATERIAL:</text>
<text x="18.5" y="143.5">• Frames: Steel</text>
<text x="87.7" y="140.5">□ Type D</text>
<text x="151.9" y="141.5">NOTES:</text>
<text x="18.5" y="147.3">• Airfoil Blades: Extruded Aluminum</text>
<text x="90.3" y="144.3">Optional Mounting Frame</text>
<text x="151.9" y="145.3">• Available sizes:</text>
<text x="153.2" y="149.1">Min: 6&quot; x 6&quot; (152mm x 152mm)</text>
<text x="18.5" y="151.1">• Hardware: Steel</text>
<text x="107.8" y="151.1">D + 2 1/2&quot; (64mm)</text>
<text x="153.2" y="153">Max: 48&quot; x 48&quot; (1219mm x 1219mm)</text>
<text x="18.5" y="158.8">FINISH:</text>
<text x="151.9" y="156.8">• Factory tolerance:</text>
<text x="174.4" y="156.8">1/32&quot; (1mm)</text>
<text x="18.5" y="162.6">Standard finish:</text>
<text x="18.5" y="166.4">□ B12 - Standard White</text>
<text x="76.2" y="167.9">(10mm)</text>
<text x="78.2" y="164.7">3/8&quot;</text>
<text x="18.5" y="174.1">Optional finishes available:</text>
<text x="18.5" y="177.9">• Optional colors</text>
<text x="18.5" y="181.7">• Custom colors</text>
<text x="18.5" y="185.5">• See finishes brochure for additional information</text>
<text x="19.8" y="189.4">Contact your Price representative for leadtimes and pricing</text>
<text x="116.3" y="190.2">D + 3/16&quot; (5mm)</text>
<text x="18.5" y="197">BLADE ORIENTATION:</text>
<text x="116.3" y="194.2">Opening = D + 1/4&quot; (6mm)</text>
<text x="18.5" y="200.8">□ L - Front blades parallel to long dimension</text>
<text x="18.5" y="204.6">□ S - Front blades parallel to short dimension</text>
<text x="91" y="204.6">FASTENING:</text>
<text x="91" y="208.5">□ A - Countersunk screw holes</text>
<text x="18.5" y="212.3">OPTIONAL DAMPER:</text>
<text x="91" y="212.3">□ 0 - No mounting screw holes</text>
<text x="157.1" y="212.3">Scan for link to additional product</text>
<text x="18.5" y="219.9">□ VCS5 - Heavy Duty Coated Steel Opposed Blade Damper</text>
<text x="18.5" y="216.1">□ VCS3 - Coated Steel Opposed Blade Damper</text>
<text x="154.3" y="216.1">information and installation instructions</text>
<text x="30.1" y="232.3">:</text>
<text x="32.1" y="247.9">:</text>
<text x="33.7" y="254.3">:</text>
<text x="98.2" y="260.9">:</text>
</g>
<text font-size="2.6" x="16" y="267.5">Copyright PRICE INDUSTRIES 2024</text>
<text font-size="1.9" x="35.8" y="228.3">ALL METRIC DIMENSIONS ( ) ARE SOFT CONVERTED. IMPERIAL DIMENSIONS ARE CONVERTED TO METRIC AND ROUNDED TO THE NEAREST MILLIMETER</text>
</svg>
